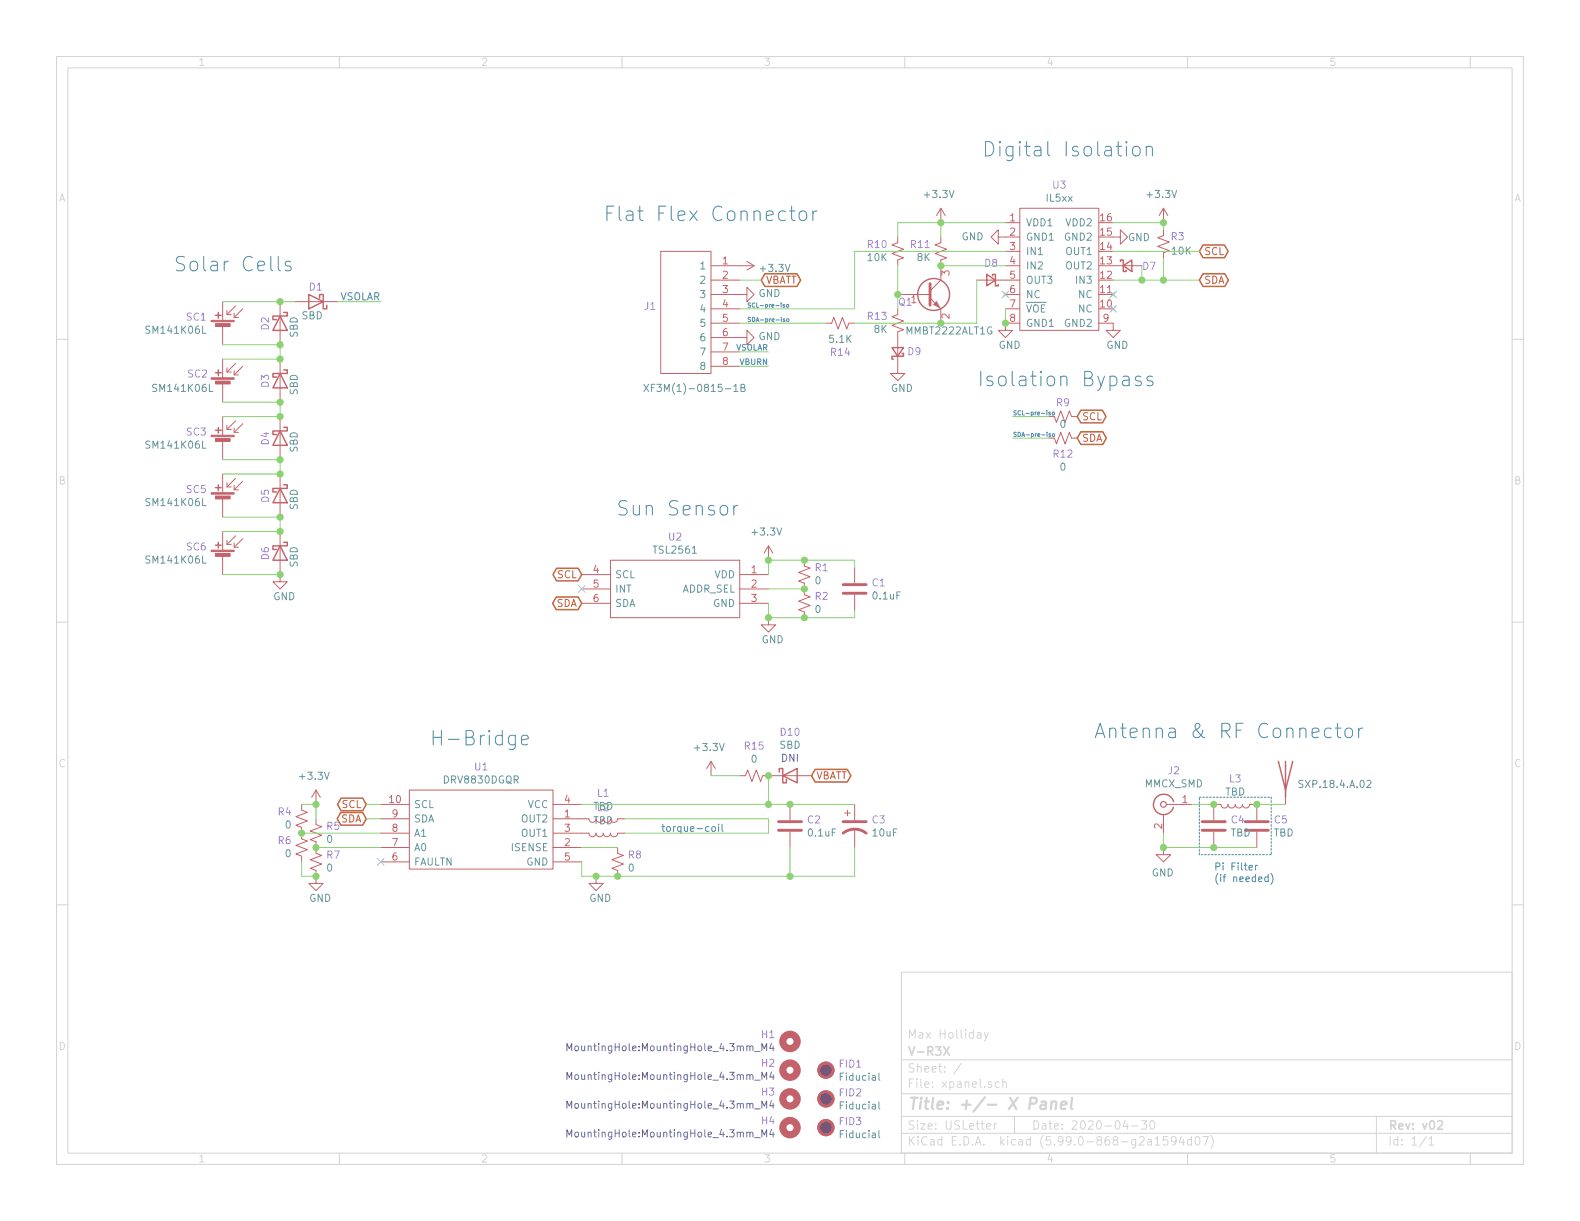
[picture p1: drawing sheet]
<svg xmlns="http://www.w3.org/2000/svg" width="279mm" height="216mm" viewBox="0 0 279 216" stroke-linecap="round" stroke-linejoin="round" font-family="sans-serif">
<g fill="none" stroke="#d3d3d3" stroke-width=".18">
<path d="M10 10h259.4v195.9h-259.4zM12 12h255.4v191.9h-255.4zM60 10v2M110 10v2M160 10v2M210 10v2M260 10v2M10 60h2M267.4 60h2M10 110h2M267.4 110h2M10 160h2"/>
<path d="M267.4 160h2M159.4 171.9h108v32h-108zM159.4 197.4h108M159.4 193.4h108M159.4 187.4h108M170 188l-1.3 1.9M172.8 182.6h.6l.1 1M173.5 182.9l-.5 .1a.29 .29 0 0 0-.2 .3 .29 .29 0 0 0 .2 .3l.5-.1M174 182.6l.4 1M174.5 199.2l.7-.2-.1-.3h-.4l-.2 .2v.7h.6M174.8 182.6l-.5 1.3-.3 .2M175.8 198.7v1"/>
<path d="M176.3 198.7h-.3l-.2 .3M176.7 191.4l-.4-.1-.3 .3v.4l.1 .2h.6M177.3 191.4l.2-.1 .4 .1 .1 .9M177.3 190.8v1.5M179.4 197.4v3M199 198.1l-.4 1.1h.9M199.3 198.7v1M200.1 199.1h1.2M201.8 198.2h1l-.5 .5 .4 .2v.6l-.2 .2h-.5l-.2-.2M203.5 198.2h.2a.81 .81 0 0 1 .6 .6 .81 .81 0 0 1-.3 .8l-.2 .1a.81 .81 0 0 1-.6-.6 .81 .81 0 0 1 .3-.9zM243.4 197.4v6.5M60 203.9v2"/>
<path d="M110 203.9v2M159.4 200.4h108M160 203.9v2M203 201.5h.5l.1 1M203.6 201.8l-.5 .1a.29 .29 0 0 0-.2 .3 .29 .29 0 0 0 .2 .3l.5-.1M204.3 201.4l.4-.4v1.5M204.3 202.5h.8M206.5 201h-.7l-.1 .7 .2-.2 .5 .1 .1 .2v.5l-.2 .2-.6-.2M208 201.6l-.3 .3h-.3l-.3-.3 .2-.6h.4l.2 .1a.99 .99 0 0 1-.4 1.4h-.2M208.9 200.9l-.4 1.1h1M209.3 201.5v1M210 203.9v2"/>
<path d="M210.7 201.5h-.4l-.3 .3v.4l.1 .2h.6M210.7 201v1.5M211.5 201.1l.2-.1a.81 .81 0 0 1 .6 .6 .81 .81 0 0 1-.3 .8l-.2 .1a.81 .81 0 0 1-.3-1.4zM212.7 201h1l-.7 1.5M214.1 200.8a1.72 1.72 0 0 1 0 2.2M252.3 200.9l-1.3 1.9M252.7 201.4l.4-.4v1.5M252.7 202.5h.8M260 203.9v2"/>
</g>
<path d="M166.9 185.1l1 1.5M167.9 185.1l-1 1.5M254.2 198.3l.6-.1 .2 .1 .1 .3-.9 1.1h.9" fill="none" stroke="#d3d3d3" stroke-width=".3"/>
<path d="M182.1 195.2h.8a.55 .55 0 0 0 .4-.5 .55 .55 0 0 0-.3-.6h-.7l-.3 2M184.2 194.9l.2-.1 .5 .1v1.2M185 195.2l-.7 .1a.4 .4 0 0 0-.3 .4 .4 .4 0 0 0 .2 .4l.7-.1M186 195a.49 .49 0 0 1 .8 .1l-.1 1M186 194.8l-.2 1.3M187.6 195.4l1-.2-.1-.3-.5-.1-.3 .3-.1 .9 .2 .1 .6-.1M189.6 194.1l-.2 1.7 .2 .3" fill="none" stroke="#d3d3d3" stroke-width=".4"/>
<g fill="none" stroke="#c4626b" stroke-width=".18">
<path d="M166.4 36.8l.7 1.3M166.4 36.8v2.6M166.4 36.8l-.8 1.3M177.8 39.4h2.5M180.3 36.8h14v21.6h-14zM205.7 36.8v2.6M205.7 36.8l.8 1.3M205.7 36.8l-.7 1.3M39.4 53.3v3.3M39.4 57.7v3.3M40.1 54.9v.7h.8M41.4 55.4v.7h.8"/>
<path d="M41.7 54.1l-1.6 1.5M42.9 54.6l-1.5 1.5M49.5 53.3v7.7M52.1 53.3h7.6M116.8 44.5h8.9v21.5h-8.9zM125.7 52.1h6.4v-1.3l1.2 1.3-1.2 1.2v-1.2M125.7 59.7h6.4v-1.3l1.2 1.3-1.2 1.3v-1.3M125.7 47h7.6M125.7 49.5h5.1M125.7 54.6h5.1M125.7 57.2h5.1M132.1 46.2l1.2 .8"/>
<path d="M133.3 47l-1.2 .8M146 57.2h1.1l.3-1.1 .8 2.1 .8-2.1 .7 2.1 .4-1h1M158.7 41.9v1l-1 .4 2.1 .8-2.1 .7 2.1 .8-1.1 .4v1M158.7 54.6v1l-1 .4 2.1 .8-2.1 .7 2.1 .8-1.1 .4v7.3h-1.2l1.2 1.3 1.3-1.3h-1.3M158.7 52.1h5.8M164.5 52.7l1.9 1.9v2.6M166.4 41.9v1l-1 .4 2 .8-2 .7 2 .8-1 .4v3.5l-1.9 1.9M172.7 49.5h7.6M176.5 41.9v1.3l-1.2-1.3 1.2-1.3v1.3h3.8M177.4 51.7l.8 .8M177.8 47h2.5M177.8 52.1h2.5"/>
<path d="M177.8 54.6h2.5M177.8 44.5h2.5M178.2 51.7l-.8 .8M180.3 57.2h-2.5v1.2h-1.3l1.3 1.3 1.3-1.3h-1.3M194.3 57.2h2.5v1.2h-1.2l1.2 1.3 1.3-1.3h-1.3M194.3 52.1h2.5M196.5 54.2l.7 .8M196.5 51.7l.7 .8M196.8 41.9h1.3v1.3l1.3-1.3-1.3-1.3v1.3M196.8 47h5.1M197.2 54.2l-.7 .8M197.2 51.7l-.7 .8"/>
<path d="M205.7 40.6v1.1l-1 .3 2.1 .8-2.1 .8 2.1 .7-1.1 .4v1M39.4 63.5v3.3M39.4 67.8v3.3M39.4 73.7v3.3M39.4 78v3.3M40.1 65v.8h.8M40.1 75.2v.7h.8M41.4 65.5v.8h.8M41.4 75.7v.8h.8M41.7 64.3l-1.6 1.5M41.7 74.4l-1.6 1.5M42.9 64.8l-1.5 1.5"/>
<path d="M42.9 74.9l-1.5 1.6M49.5 63.5v7.6M49.5 73.7v7.6M125.7 62.2h5.1M125.7 64.8h5.1M185.4 73.7h1l.4 1 .8-2.1 .7 2.1 .8-2.1 .4 1.1h1M185.4 77.5h1l.4 1 .8-2 .7 2 .8-2 .4 1h1M39.4 83.8v3.3M39.4 88.1v3.3M39.4 94v3.3M39.4 98.3v3.3M40.1 85.3v.8h.8"/>
<path d="M40.1 95.5v.8h.8M41.4 85.9v.7h.8M41.4 96v.8h.8M41.7 84.6l-1.6 1.5M41.7 94.7l-1.6 1.6M42.9 85.1l-1.5 1.5M42.9 95.3l-1.5 1.5M49.5 94v8.9h-1.2l1.2 1.2 1.3-1.2h-1.3M49.5 83.8v7.6M107.9 99.1h22.9v10.1h-22.9zM135.9 96.5l.8 1.3M135.9 96.5v2.6"/>
<path d="M135.9 96.5l-.8 1.3M142.2 99.1v1l1.1 .4-2.1 .7 2.1 .8-2.1 .7 1 .4v2.1l1.1 .3-2.1 .8 2.1 .8-2.1 .7 1 .4v1M102.9 101.6h5M102.9 104.1h5M102.9 106.7h5M130.8 101.6h5.1M130.8 104.1h5.1M130.8 106.7h5.1M135.9 109.2v1.3h-1.3l1.3 1.3 1.3-1.3h-1.3M151.1 100.3v2.8M151.1 105.2v2.8M55.9 139.7l.7 1.3"/>
<path d="M55.9 139.7v2.5M55.9 139.7l-.8 1.3M72.4 139.7h25.4v14h-25.4zM125.7 134.6l.8 1.3M125.7 134.6v2.6M125.7 134.6l-.7 1.3M130.8 137.2h1l.4-1.1 .8 2.1 .7-2.1 .8 2.1 .4-1h8.6M227.3 139.7v2.5M53.3 142.2v1.1l1.1 .3-2.1 .8 2.1 .8-2.1 .7 1 .4v2l1.1 .4-2.1 .8 2.1 .7-2.1 .8 1 .4v1M55.9 144.8v1l1 .4-2 .7 2 .8-2 .8 1 .3v2.1l1 .4-2 .7 2 .8-2 .7 1 .4v2.3h-1.3l1.3 1.3 1.2-1.3h-1.2M67.3 144.8h5.1M67.3 142.2h5.1"/>
<path d="M67.3 149.9h5.1M67.3 147.3h5.1M67.3 152.4h5.1M97.8 147.3h6.3a.64 .64 0 0 0 .7 .7 .64 .64 0 0 0 .6-.7 .64 .64 0 0 0 .6 .7 .64 .64 0 0 0 .7-.7 .64 .64 0 0 0 .6 .7 .64 .64 0 0 0 .6-.7 .64 .64 0 0 0 .7 .7 .64 .64 0 0 0 .6-.7h1.3M97.8 144.8h6.3a.64 .64 0 0 0 .7 .6 .64 .64 0 0 0 .6-.6M97.8 142.2h5.1M97.8 149.9h5.1M97.8 152.4h5.1M105.4 154.9v1.3h-1.3l1.3 1.3 1.3-1.3h-1.3M109.2 149.9v1l1 .4-2 .7 2 .8-2 .7 1 .4v1M110.5 144.8h-1.3a.64 .64 0 0 1-.6 .6 .64 .64 0 0 1-.7-.6M139.7 142.2v2.8"/>
<path d="M139.7 147.1v2.8M149.4 143.8h1M149.9 143.3v1M151.1 142.2v2.8M151.1 146.6v3.3M205.7 149.9v1.2h-1.2l1.2 1.3 1.3-1.3h-1.3M205.7 144v3.3M206.2 142.2h4.6M214.6 145v-2.8h1.3a.64 .64 0 0 0 .6 .7 .64 .64 0 0 0 .7-.7 .64 .64 0 0 0 .6 .7 .64 .64 0 0 0 .6-.7 .64 .64 0 0 0 .7 .7 .64 .64 0 0 0 .6-.7 .64 .64 0 0 0 .6 .7 .64 .64 0 0 0 .7-.7h1.2v2.8M214.6 147.1v2.8M222.2 147.1v2.8"/>
</g>
<g fill="#c4626b" stroke="#c4626b" stroke-width=".18">
<path d="M37.3 66.8h4.1v.3h-4.1z"/>
<path d="M38.1 67.4h2.6v.5h-2.6z"/>
<path d="M37.3 56.6h4.1v.3h-4.1z"/>
<path d="M38.1 57.2h2.6v.5h-2.6z"/>
<path d="M165.1 53.8l.5-.5 .5 1.1z"/>
<path d="M37.3 77h4.1v.2h-4.1z"/>
<path d="M38.1 77.5h2.6v.6h-2.6z"/>
<path d="M37.3 87.1h4.1v.3h-4.1z"/>
<path d="M38.1 87.7h2.6v.5h-2.6z"/>
<path d="M37.3 97.3h4.1v.2h-4.1z"/>
<path d="M38.1 97.9h2.6v.5h-2.6z"/>
</g>
<g fill="none" stroke="#c4626b" stroke-width=".25">
<path d="M38.1 55.8h1M38.6 55.2v1.1M49.5 55.9l1.3 2.5h-2.5zM50.2 55.2h.6v.7h-2.5v.6h.6M54.6 52.1l2.5 1.2-2.5 1.3zM56.5 52.7v-.6h.6v2.5h.7v-.6M174.5 48.5l1.5 1-1.5 1zM175.5 48.8v-.3h.5v2h.5v-.2M198.1 46.2v-.2h.5v2h.5v-.2M198.6 47l1.6-1v2zM38.1 65.9h1M38.1 76.1h1"/>
<path d="M38.6 65.4v1M38.6 75.6v1M49.5 66l1.3 2.6h-2.5zM49.5 76.2l1.3 2.5h-2.5zM50.2 65.4h.6v.6h-2.5v.7h.6M50.2 75.6h.6v.6h-2.5v.6h.6M157.7 61.5h2.1l-1.1 1.5zM159.5 62.5h.3v.5h-2.1v.5h.3M38.1 86.2h1M38.1 96.4h1M38.6 85.7v1M38.6 95.9v1"/>
<path d="M49.5 96.5l1.3 2.6h-2.5zM49.5 86.4l1.3 2.5h-2.5zM50.2 95.9h.6v.6h-2.5v.7h.6M50.2 85.7h.6v.7h-2.5v.6h.6M137.8 136.5v-.6h.6v2.5h.7v-.6M138.4 137.2l2.6-1.3v2.5zM226.1 134.6l1.2 5.1 1.3-5.1M227.3 134.6v6.4M204 142.2a1.8 1.8 0 0 0 1.5 1.8 1.8 1.8 0 0 0 2-1.3M207.5 141.7a1.8 1.8 0 0 0-2-1.2 1.8 1.8 0 0 0-1.5 1.7"/>
<circle cx="165.1" cy="52.1" r="2.82"/>
</g>
<g fill="none" stroke="#669696" stroke-width=".18">
<path d="M35.8 57.7v1.2h.6M35.8 78v1.3h.6M37 68v1.2h.6M113.9 68l.8 1.2M114.7 68l-.8 1.2M129.8 69.2h.7M131 68.6l.6-.1 .1-.2-.1-.2-.6-.1v1.2h.5l.2-.1 .1-.3-.3-.2M35.8 88.1v1.3h.6M35.8 98.3v1.3h.6M241.7 138.1l.5-.1 .2 .3-.7 1h.7M155.4 194.8v1.1l.2 .2M155.4 199.9v1.1l.2 .2"/>
<path d="M155.4 189.7v1.1l.2 .2"/>
</g>
<g fill="none" stroke="#c4626b" stroke-width=".51">
<path d="M164.5 50.2v3.8M149.1 104.9h4.1M149.1 103.4h4.1M137.7 146.8h4M137.7 145.3h4M149.1 147.3a3.3 3.3 0 0 1 4.1 0M149.1 145.3h4.1M212.6 146.8h4.1M212.6 145.3h4.1M220.2 146.8h4.1M220.2 145.3h4.1"/>
<circle cx="146" cy="194.3" r="1.27"/>
<circle cx="146" cy="199.4" r="1.27"/>
<circle cx="146" cy="189.2" r="1.27"/>
</g>
<circle cx="205.7" cy="142.2" r=".51" fill="none" stroke="#c4626b" stroke-width=".2"/>
<g fill="#513c56" stroke="#513c56" stroke-width=".18">
<circle cx="146" cy="194.3" r="1.27"/>
<circle cx="146" cy="199.4" r="1.27"/>
<circle cx="146" cy="189.2" r="1.27"/>
</g>
<g fill="none" stroke="#c4626b" stroke-width="1.3">
<circle cx="139.7" cy="194.3" r="1.27"/>
<circle cx="139.7" cy="199.4" r="1.27"/>
<circle cx="139.7" cy="184.1" r="1.27"/>
<circle cx="139.7" cy="189.2" r="1.27"/>
</g>
<g fill="none" stroke="#786596" stroke-width=".18">
<path d="M100.3 196v-1.3l.4 .9 .4-.9v1.3M100.3 190.9v-1.3l.4 .9 .4-.9v1.3M100.3 185.8v-1.3l.4 .9 .4-.9v1.3M133.5 196.1h.9M133.5 191h.9M133.5 185.9h.9M134.7 196v-1.3l.4 .9 .5-.9v1.3M134.7 190.9v-1.3l.4 .9 .5-.9v1.3M134.7 185.8v-1.3l.4 .9 .5-.9v1.3M136.4 194.6l-.3 .9h.8M136.4 199.7l-.3 .9h.8M136.4 189.5l-.3 1h.8"/>
<path d="M136.4 184.5l-.3 .9h.8M136.7 185v.8M136.7 190v.9M136.7 195.1v.9M100.3 201v-1.2l.4 .9 .4-.9v1.2M133.5 201.2h.9M134.7 201v-1.2l.4 .9 .5-.9v1.2M136.7 200.2v.8"/>
</g>
<path d="M135.3 48.4h5.6l.7 1.1-.7 1.1h-5.6l-.7-1.1zM212.7 43.3h3.8l.7 1.2-.7 1.1h-3.8l-.6-1.1zM212.7 48.4h3.9l.6 1.1-.6 1.1h-3.9l-.6-1.1zM191.1 76.4h3.9l.6 1.1-.6 1.1h-3.9l-.6-1.1zM191.1 72.5h3.8l.7 1.2-.7 1.1h-3.8l-.6-1.1zM98.4 105.6h3.8l.7 1.1-.7 1.1h-3.8l-.7-1.1zM98.4 100.5h3.8l.7 1.1-.7 1.1h-3.8l-.6-1.1zM144.1 136h5.7l.7 1.2-.7 1.1h-5.7l-.6-1.1zM60.3 143.7h3.8l.7 1.1-.7 1.1h-3.8l-.7-1.1zM60.3 141.1h3.8l.7 1.1-.7 1.2h-3.8l-.6-1.2z" fill="none" stroke="#c46c2d" stroke-width=".25"/>
<g fill="none" stroke="#4487aa" stroke-width=".18">
<path d="M107.3 37.7h.9M108.5 36.5h-1.2v2.5M109.5 36.5v2.1l.4 .4M111.9 37.9l-.8 .1a.5 .5 0 0 0-.4 .5 .5 .5 0 0 0 .4 .5l.8-.1M144.5 37.3a.65 .65 0 0 0-.8 .5M174.3 25a1.34 1.34 0 0 1 1.4 .9 1.34 1.34 0 0 1-.5 1.5l-.9 .2zM176.8 25l-.1 .1 .1 .2 .1-.2-.1-.1v.3M176.8 25.9v1.7M202.7 26.1a.63 .63 0 0 1 1.1 .1v1.4M32.6 45.5l-.9-.2a.62 .62 0 0 0-.5 .7 .62 .62 0 0 0 .5 .6 .93 .93 0 0 1 .9 .6 .65 .65 0 0 1-.4 .7l-1-.1M138.1 53.6h.1M138.1 53.8v.5"/>
<path d="M138.2 56.1v.1M138.7 53.9h-.2l.2 .2v.2h-.2M138.8 56.4l-.3 .1 .3 .2v.1h-.3M139.1 53.9h.3v.4h-.3zM139.1 56.4h.4l-.1 .4h-.3zM173.4 65.7v2.5M175.5 66.6l-.6-.1-.4 .4 .1 .3 .9 .3 .1 .2-.1 .4-.3 .1-.7-.1M185.1 72.6v.1M185.1 72.9v.5M185.2 76.4v.1M185.7 72.9l-.3 .1 .3 .2v.1h-.3M185.8 76.7l-.3 .1 .3 .2v.2h-.3"/>
<path d="M186.1 72.9h.3v.4h-.3zM186.1 76.8h.4l-.1 .4-.3-.1zM203.8 66.6l-.6-.1-.4 .4 .1 .3 .9 .3 .1 .2-.1 .4-.3 .1-.7-.1M110.9 88.6l-1-.1a.62 .62 0 0 0-.5 .6 .62 .62 0 0 0 .5 .6 .93 .93 0 0 1 1 .6 .65 .65 0 0 1-.5 .8l-1-.2M76.6 129.2v2.5M76.6 130.4h1.5M78.1 129.2v2.5M193.7 130.4l.8-2.5 .9 2.5M193.9 129.7h1.2M196.2 129a.63 .63 0 0 1 1.1 .1v1.3M196.2 128.7v1.7M240.3 128.7v1.7"/>
<path d="M241 128.7a.65 .65 0 0 0-.7 .5M125.9 146.3l.2-.1 .4 .1v.5l-.1 .1-.3 .1-.2-.1zM127.1 145.7v.2M127.1 146.2v.8M127.7 145.7v1.1l.2 .2M220.9 153.4l.6-.1-.1-.2-.3-.1-.2 .2v.6h.5M222 153v.9M222.4 153l-.4 .2M224.3 155.1l-.4-.1-.2 .3 .1 .5h.5M224.3 154.6v1.3M224.7 154.4a1.46 1.46 0 0 1 0 2"/>
</g>
<path d="M212.1 141h12.7M212.1 151.1v-10.1M224.8 151.1h-12.7M224.8 141v10.1" fill="none" stroke="#4487aa" stroke-width=".18" stroke-dasharray=".3 .3"/>
<g fill="none" stroke="#8dd272" stroke-width=".18">
<path d="M166.4 39.4v2.5M177.8 39.4h-19.1v2.5M196.8 39.4h8.9v1.2M39.4 53.3h12.7M59.7 53.3h7.6M130.8 57.2h15.2M130.8 49.5h3.8M158.7 47v7.6M166.4 47h11.4M172.7 49.5v7.7h-21.6M177.8 44.5h-26.7v10.1h-20.3M177.8 54.6v2.6"/>
<path d="M196.8 44.5h15.3M196.8 49.5h15.3M201.9 47v2.5M205.7 45.7v3.8M39.4 61h10.1v2.5h-10.1M39.4 71.1h10.1v2.6h-10.1M130.8 64.8h5.1M130.8 62.2h5.1M179.1 77.5h6.3M179.1 73.7h6.3M39.4 81.3h10.1v2.5h-10.1M39.4 91.4h10.1v2.6h-10.1"/>
<path d="M39.4 101.6h10.1M135.9 106.7v2.5h15.2v-1.2M135.9 104.1h6.3M151.1 100.3v-1.2h-15.2v2.5M125.7 137.2h5.1M135.9 137.2v5M53.3 152.4v2.5h2.6M53.3 142.2h2.6v2.6M53.3 147.3h14M55.9 149.9h11.4M64.8 144.8h2.5M64.8 142.2h2.5"/>
<path d="M102.9 149.9h6.3M102.9 142.2h48.2M110.5 144.8h25.4v2.5h-25.4M139.7 149.9v5M151.1 149.9v5h-48.2v-2.5M205.7 147.3v2.6h16.5M210.8 142.2h3.8M222.2 142.2h5.1"/>
</g>
<path d="M177.2 51.5l1.2 1.2M178.4 51.5l-1.2 1.2M196.2 54l1.3 1.2M196.2 51.5l1.3 1.2M197.5 54l-1.3 1.2M197.5 51.5l-1.3 1.2M102.3 103.5l1.2 1.2M103.5 103.5l-1.2 1.2M66.7 151.8l1.2 1.2M67.9 151.8l-1.2 1.2" fill="none" stroke="#95dbdf" stroke-width=".18"/>
<g fill="#8dd272" stroke="#8dd272" stroke-width=".25">
<circle cx="205.7" cy="39.4" r=".51"/>
<circle cx="158.8" cy="52.1" r=".51"/>
<circle cx="166.4" cy="57.2" r=".51"/>
<circle cx="166.4" cy="47" r=".51"/>
<circle cx="49.5" cy="63.5" r=".51"/>
<circle cx="49.5" cy="71.1" r=".51"/>
<circle cx="49.5" cy="73.7" r=".51"/>
<circle cx="49.5" cy="53.3" r=".51"/>
<circle cx="49.5" cy="61" r=".51"/>
<circle cx="49.5" cy="81.3" r=".51"/>
<circle cx="49.5" cy="83.8" r=".51"/>
<circle cx="142.2" cy="104.1" r=".51"/>
<circle cx="142.2" cy="109.2" r=".51"/>
<circle cx="135.9" cy="109.2" r=".51"/>
<circle cx="201.9" cy="49.5" r=".51"/>
<circle cx="205.7" cy="49.5" r=".51"/>
<circle cx="177.8" cy="57.2" r=".51"/>
<circle cx="205.7" cy="149.9" r=".51"/>
<circle cx="214.6" cy="149.9" r=".51"/>
<circle cx="214.6" cy="142.2" r=".51"/>
<circle cx="222.3" cy="142.2" r=".51"/>
<circle cx="142.2" cy="99.1" r=".51"/>
<circle cx="166.4" cy="39.4" r=".51"/>
<circle cx="135.9" cy="99.1" r=".51"/>
<circle cx="49.5" cy="91.4" r=".51"/>
<circle cx="49.5" cy="94" r=".51"/>
<circle cx="53.3" cy="147.3" r=".51"/>
<circle cx="55.9" cy="149.9" r=".51"/>
<circle cx="55.9" cy="154.9" r=".51"/>
<circle cx="55.9" cy="142.2" r=".51"/>
<circle cx="49.5" cy="101.6" r=".51"/>
<circle cx="139.7" cy="142.2" r=".51"/>
<circle cx="135.9" cy="142.2" r=".51"/>
<circle cx="135.9" cy="137.2" r=".51"/>
<circle cx="139.7" cy="154.9" r=".51"/>
<circle cx="109.2" cy="154.9" r=".51"/>
<circle cx="105.4" cy="154.9" r=".51"/>
</g>
<g font-size="3.5" fill="#4487aa">
<text x="178.1" y="27.7">Digital Isolation</text>
<text x="111.8" y="39.1">Flat Flex Connector</text>
<text x="33.8" y="48">Solar Cells</text>
<text x="176.4" y="68.3">Isolation Bypass</text>
<text x="111.2" y="91.2">Sun Sensor</text>
<text x="79" y="131.8">H-Bridge</text>
<text x="199.2" y="130.6">Antenna &amp; RF Connector</text>
</g>
<text font-size="2.8" fill="#d3d3d3" x="160.4" y="196.2">Title: +/- X Panel</text>
<g font-size="2.1" fill="#d3d3d3">
<text x="160.4" y="183.6">Max Holliday</text>
<text x="160.4" y="189.7">Sheet: /</text>
<text x="160.4" y="186.7">V-R3X</text>
<text x="160.4" y="192.4">File: xpanel.sch</text>
<text x="160.4" y="202.5">KiCad E.D.A. kicad (5.99.0-868-g2a1594d07)</text>
<text x="160.4" y="199.7">Size: USLetter</text>
<text x="182.4" y="199.7">Date: 2020-04-30</text>
<text x="245.4" y="199.7">Rev: v02</text>
<text x="245.4" y="202.5">Id: 1/1</text>
</g>
<g font-size="1.8" fill="#d3d3d3">
<text x="35" y="11.6">1</text>
<text x="85" y="11.6">2</text>
<text x="135" y="11.6">3</text>
<text x="185" y="11.6">4</text>
<text x="235" y="11.6">5</text>
<text x="10.3" y="35.6">A</text>
<text x="267.7" y="35.6">A</text>
<text x="10.3" y="85.7">B</text>
<text x="267.7" y="85.7">B</text>
<text x="10.3" y="135.6">C</text>
<text x="267.7" y="135.6">C</text>
<text x="10.3" y="185.7">D</text>
<text x="267.7" y="185.7">D</text>
<text x="35" y="205.6">1</text>
<text x="85" y="205.6">2</text>
<text x="135" y="205.6">3</text>
<text x="185" y="205.6">4</text>
<text x="235" y="205.6">5</text>
</g>
<g font-size="1.8" fill="#669696">
<text x="163.7" y="35">+3.3V</text>
<text x="185.1" y="35.7">IL5xx</text>
<text x="203" y="35">+3.3V</text>
<text x="181.4" y="40">VDD1</text>
<text x="188.6" y="40">VDD2</text>
<text x="124" y="47.6">1</text>
<text x="153.5" y="46.2">10K</text>
<text x="162.2" y="46.2">8K</text>
<text x="170" y="42.5">GND</text>
<text x="181.4" y="45.1">IN1</text>
<text x="181.4" y="47.6">IN2</text>
<text x="181.4" y="42.5">GND1</text>
<text x="188.4" y="42.5">GND2</text>
<text x="188.6" y="47.6">OUT2</text>
<text x="188.6" y="45.1">OUT1</text>
<text x="199.4" y="42.6">GND</text>
<text x="207.3" y="45">10K</text>
<text x="124" y="50.2">2</text>
<text x="124" y="52.7">3</text>
<text x="134.1" y="52.5">GND</text>
<text x="134.6" y="48.1">+3.3V</text>
<text x="181.4" y="50.2">OUT3</text>
<text x="181.4" y="52.7">NC</text>
<text x="190.5" y="50.2">IN3</text>
<text x="190.7" y="52.7">NC</text>
<text x="26.1" y="59">SM141K06L</text>
<text x="52.6" y="59.7" transform="rotate(-90 52.6 59.7)">SBD</text>
<text x="53.3" y="56.4">SBD</text>
<text x="124" y="55.2">4</text>
<text x="124" y="57.8">5</text>
<text x="154.6" y="58.9">8K</text>
<text x="160.3" y="59.1">MMBT2222ALT1G</text>
<text x="181.4" y="55.2">VOE</text>
<text x="181.4" y="57.8">GND1</text>
<text x="188.4" y="57.8">GND2</text>
<text x="190.7" y="55.2">NC</text>
<text x="124" y="60.3">6</text>
<text x="124" y="62.9">7</text>
<text x="124" y="65.4">8</text>
<text x="134.1" y="60.1">GND</text>
<text x="146.7" y="60.6">5.1K</text>
<text x="176.6" y="61.7">GND</text>
<text x="195.6" y="61.7">GND</text>
<text x="27.3" y="69.3">SM141K06L</text>
<text x="52.6" y="69.9" transform="rotate(-90 52.6 69.9)">SBD</text>
<text x="115.7" y="69.3">XF3M(1)-0815-1B</text>
<text x="157.5" y="69.3">GND</text>
<text x="187.5" y="75.6">0</text>
<text x="26.1" y="79.3">SM141K06L</text>
<text x="52.6" y="80" transform="rotate(-90 52.6 80)">SBD</text>
<text x="187.5" y="83.2">0</text>
<text x="26.1" y="89.5">SM141K06L</text>
<text x="52.6" y="90.2" transform="rotate(-90 52.6 90.2)">SBD</text>
<text x="133.2" y="94.7">+3.3V</text>
<text x="26.1" y="99.6">SM141K06L</text>
<text x="52.6" y="100.3" transform="rotate(-90 52.6 100.3)">SBD</text>
<text x="115.7" y="97.9">TSL2561</text>
<text x="48.3" y="106.1">GND</text>
<text x="108.7" y="102.2">SCL</text>
<text x="108.7" y="104.8">INT</text>
<text x="108.7" y="107.3">SDA</text>
<text x="120.5" y="104.8">ADDR_SEL</text>
<text x="126.1" y="107.3">GND</text>
<text x="126.3" y="102.2">VDD</text>
<text x="144.2" y="103.3">0</text>
<text x="154.4" y="106">0.1uF</text>
<text x="134.7" y="113.7">GND</text>
<text x="144.2" y="108.4">0</text>
<text x="53.2" y="137.9">+3.3V</text>
<text x="123" y="132.8">+3.3V</text>
<text x="132.9" y="134.9">0</text>
<text x="137.8" y="132.4">SBD</text>
<text x="73.2" y="142.9">SCL</text>
<text x="78.6" y="138.5">DRV8830DGQR</text>
<text x="93.3" y="142.9">VCC</text>
<text x="104.9" y="143.2">TBD</text>
<text x="105.6" y="143.4">L2</text>
<text x="202.4" y="139.2">MMCX_SMD</text>
<text x="216.6" y="140.7">TBD</text>
<text x="230.2" y="139.3">SXP.18.4.A.02</text>
<text x="50.5" y="146.5">0</text>
<text x="57.8" y="149">0</text>
<text x="73.2" y="148">A1</text>
<text x="73.2" y="145.4">SDA</text>
<text x="92.3" y="145.4">OUT2</text>
<text x="92.3" y="148">OUT1</text>
<text x="143" y="147.9">0.1uF</text>
<text x="154.4" y="147.9">10uF</text>
<text x="217.6" y="147.9">TBD</text>
<text x="225.2" y="147.9">TBD</text>
<text x="50.5" y="151.6">0</text>
<text x="57.8" y="154.1">0</text>
<text x="73.2" y="153">FAULTN</text>
<text x="73.2" y="150.5">A0</text>
<text x="90.5" y="150.5">ISENSE</text>
<text x="93.1" y="153">GND</text>
<text x="111.1" y="154.1">0</text>
<text x="203.6" y="155">GND</text>
<text x="54.7" y="159.5">GND</text>
<text x="104.2" y="159.5">GND</text>
<text x="148.7" y="191.1">Fiducial</text>
<text x="148.7" y="196.2">Fiducial</text>
<text x="148.7" y="201.2">Fiducial</text>
</g>
<g font-size="1.8" fill="#a683e1">
<text x="186.2" y="33.3">U3</text>
<text x="153.5" y="43.8">R10</text>
<text x="161.1" y="43.8">R11</text>
<text x="174.1" y="47.2">D8</text>
<text x="202.1" y="47.7">D7</text>
<text x="207.1" y="42.5">R3</text>
<text x="54.7" y="51.4">D1</text>
<text x="33" y="56.7">SC1</text>
<text x="47.6" y="58.3" transform="rotate(-90 47.6 58.3)">D2</text>
<text x="114" y="54.8">J1</text>
<text x="153.5" y="56.5">R13</text>
<text x="158.9" y="54">Q1</text>
<text x="147" y="62.9">R14</text>
<text x="160.5" y="62.8">D9</text>
<text x="33.2" y="66.7">SC2</text>
<text x="47.6" y="68.5" transform="rotate(-90 47.6 68.5)">D3</text>
<text x="186.8" y="71.8">R9</text>
<text x="33" y="77">SC3</text>
<text x="47.6" y="78.6" transform="rotate(-90 47.6 78.6)">D4</text>
<text x="186.3" y="80.9">R12</text>
<text x="33" y="87.2">SC5</text>
<text x="47.6" y="88.8" transform="rotate(-90 47.6 88.8)">D5</text>
<text x="118.2" y="95.6">U2</text>
<text x="33" y="97.3">SC6</text>
<text x="47.6" y="99" transform="rotate(-90 47.6 99)">D6</text>
<text x="144.2" y="101">R1</text>
<text x="144.2" y="106.1">R2</text>
<text x="154.2" y="103.7">C1</text>
<text x="138.1" y="130.1">D10</text>
<text x="84" y="136.2">U1</text>
<text x="131.7" y="132.5">R15</text>
<text x="206.6" y="136.9">J2</text>
<text x="105.6" y="140.9">L1</text>
<text x="217.4" y="138.3">L3</text>
<text x="49.2" y="144.2">R4</text>
<text x="49.2" y="149.3">R6</text>
<text x="57.8" y="146.7">R5</text>
<text x="142.8" y="145.6">C2</text>
<text x="154.2" y="145.6">C3</text>
<text x="217.7" y="145.6">C4</text>
<text x="225.4" y="145.6">C5</text>
<text x="57.8" y="151.8">R7</text>
<text x="111.1" y="151.8">R8</text>
<text x="134.7" y="183.5">H1</text>
<text x="134.7" y="188.6">H2</text>
<text x="148.5" y="188.8">FID1</text>
<text x="134.7" y="193.7">H3</text>
<text x="148.5" y="193.8">FID2</text>
<text x="134.7" y="198.8">H4</text>
<text x="148.5" y="198.9">FID3</text>
</g>
<g font-size="1.8" fill="#c4626b">
<text x="178.6" y="39.1">1</text>
<text x="178.6" y="41.7">2</text>
<text x="194.6" y="41.7">15</text>
<text x="194.6" y="39.1">16</text>
<text x="127.8" y="46.7">1</text>
<text x="178.6" y="44.2">3</text>
<text x="178.6" y="46.7">4</text>
<text x="194.6" y="46.7">13</text>
<text x="194.6" y="44.2">14</text>
<text x="127.8" y="49.3">2</text>
<text x="127.8" y="51.8">3</text>
<text x="161.1" y="53.6">1</text>
<text x="167.9" y="48.8" transform="rotate(-90 167.9 48.8)">3</text>
<text x="178.6" y="49.3">5</text>
<text x="178.6" y="51.8">6</text>
<text x="194.6" y="51.8">11</text>
<text x="194.6" y="49.3">12</text>
<text x="127.8" y="54.4">4</text>
<text x="127.8" y="56.9">5</text>
<text x="127.8" y="59.4">6</text>
<text x="167.9" y="56.4" transform="rotate(-90 167.9 56.4)">2</text>
<text x="178.6" y="54.4">7</text>
<text x="178.6" y="56.9">8</text>
<text x="194.6" y="54.4">10</text>
<text x="195.1" y="56.9">9</text>
<text x="127.8" y="62">7</text>
<text x="127.8" y="64.5">8</text>
<text x="104.9" y="101.3">4</text>
<text x="132.9" y="101.3">1</text>
<text x="104.9" y="103.9">5</text>
<text x="104.9" y="106.4">6</text>
<text x="132.9" y="103.9">2</text>
<text x="132.9" y="106.4">3</text>
<text x="68.9" y="142">10</text>
<text x="99.8" y="142">4</text>
<text x="209.1" y="142">1</text>
<text x="69.4" y="149.6">7</text>
<text x="69.4" y="147.1">8</text>
<text x="69.4" y="144.5">9</text>
<text x="99.8" y="144.5">1</text>
<text x="99.8" y="149.6">2</text>
<text x="99.8" y="147.1">3</text>
<text x="104.9" y="145.7">TBD</text>
<text x="205.5" y="146.5" transform="rotate(-90 205.5 146.5)">2</text>
<text x="69.4" y="152.1">6</text>
<text x="99.8" y="152.1">5</text>
</g>
<g font-size="1.8" fill="#c46c2d">
<text x="212.9" y="45.1">SCL</text>
<text x="135.4" y="50.2">VBATT</text>
<text x="212.9" y="50.2">SDA</text>
<text x="191.3" y="74.3">SCL</text>
<text x="191.3" y="78.1">SDA</text>
<text x="98.3" y="107.3">SDA</text>
<text x="98.5" y="102.2">SCL</text>
<text x="144.3" y="137.8">VBATT</text>
<text x="60.4" y="142.9">SCL</text>
<text x="60.2" y="145.4">SDA</text>
</g>
<g font-size="1.8" fill="#4487aa">
<text x="59.9" y="53.1">VSOLAR</text>
<text x="116.8" y="147.1">torque-coil</text>
<text x="214.6" y="153.9">Pi Filter</text>
<text x="214.6" y="156">(if needed)</text>
</g>
<g font-size="1.8" fill="#786596">
<text x="138.2" y="134.7">DNI</text>
<text x="101.4" y="185.9">MountingHole:MountingHole_4.3mm_M4</text>
<text x="101.4" y="190.9">MountingHole:MountingHole_4.3mm_M4</text>
<text x="101.4" y="196">MountingHole:MountingHole_4.3mm_M4</text>
<text x="101.4" y="201.1">MountingHole:MountingHole_4.3mm_M4</text>
</g>
<g font-size="1.4" fill="#4487aa">
<text x="130" y="62">VSOLAR</text>
<text x="130.9" y="64.5">VBURN</text>
</g>
<g font-size="1.1" fill="#4487aa">
<text x="132.1" y="56.9">SDA-pre-iso</text>
<text x="132.1" y="54.4">SCL-pre-iso</text>
<text x="179.1" y="73.4">SCL-pre-iso</text>
<text x="179.1" y="77.2">SDA-pre-iso</text>
</g>
</svg>
